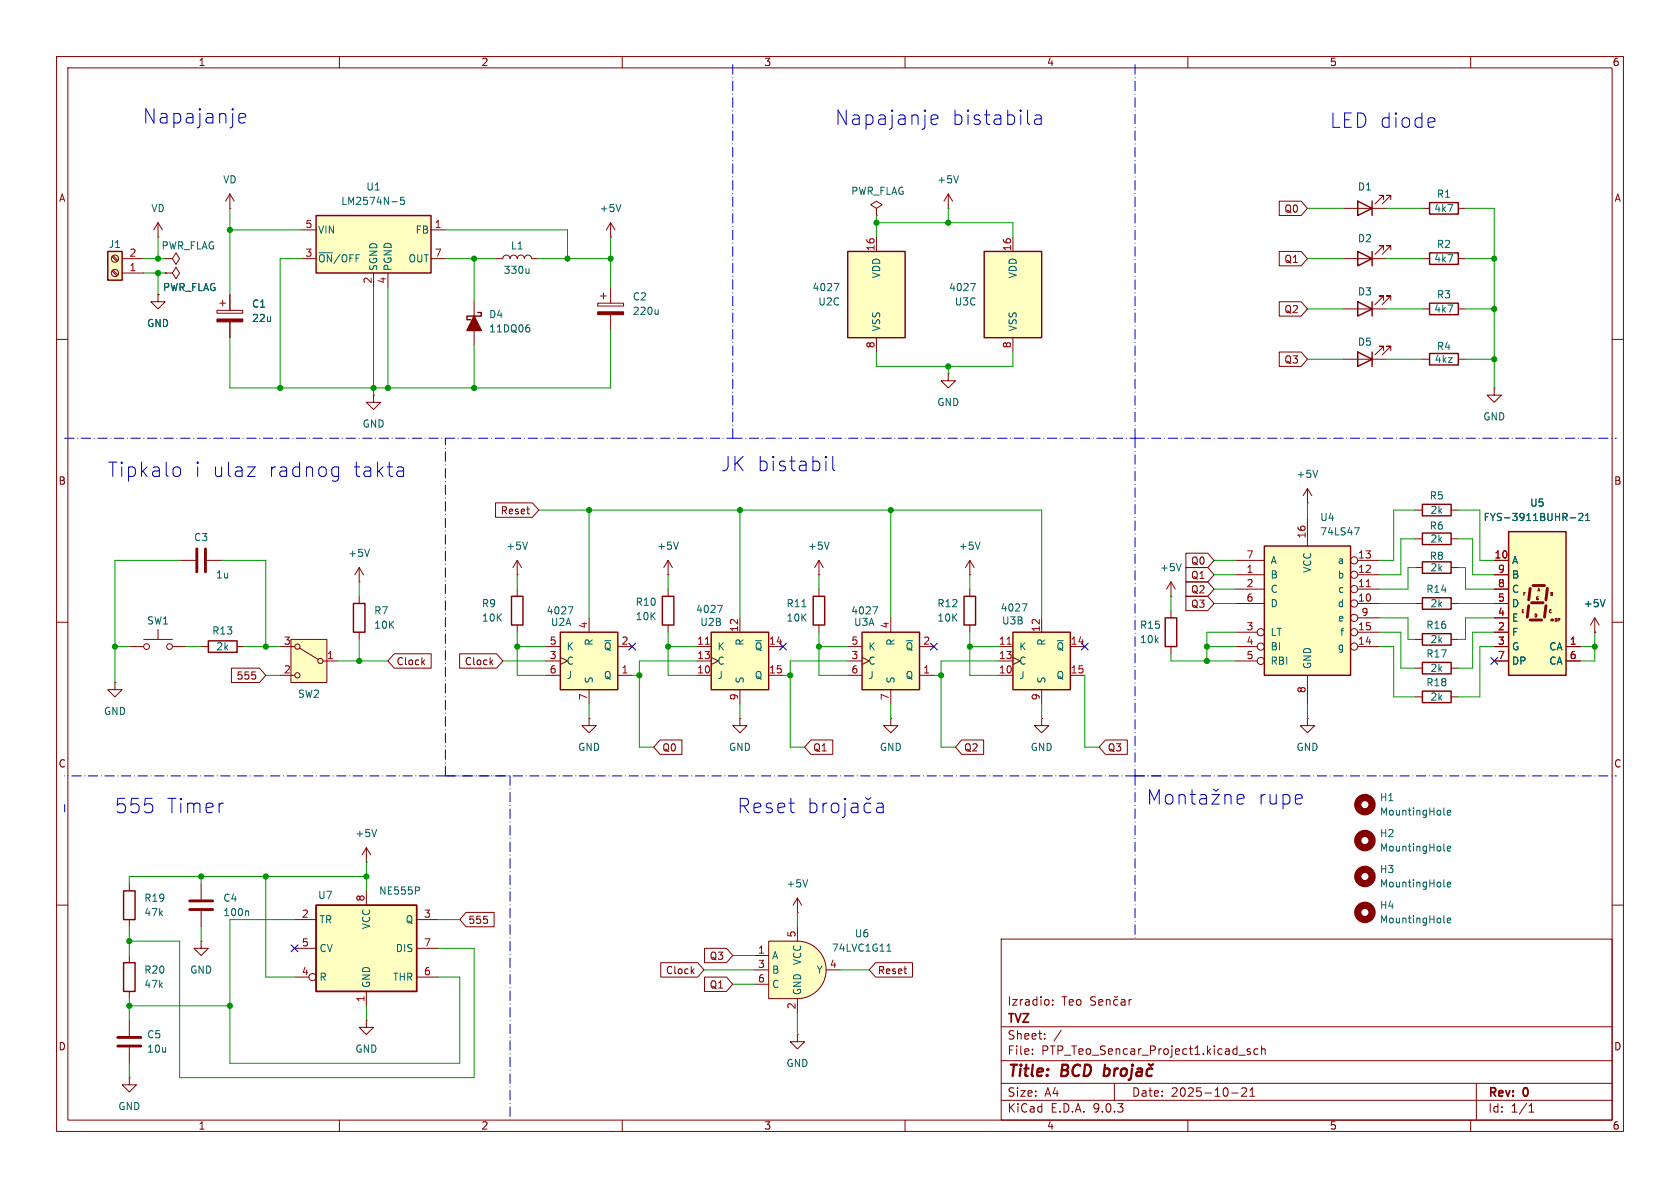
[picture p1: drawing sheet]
<svg xmlns="http://www.w3.org/2000/svg" width="297mm" height="210mm" viewBox="0 0 297 210" stroke-linecap="round" stroke-linejoin="round" font-family="sans-serif">
<g fill="none" stroke="#840000" stroke-width=".18">
<path d="M10 10h277v190h-277zM12 12h273v186h-273zM60 10v2M110 10v2M160 10v2M210 10v2M260 10v2M10 60h2M285 60h2M10 110h2M250.2 106.7h1.3M256.5 106.7h1.3"/>
<path d="M285 110h2M157.5 127v1.3h1.2l-1.2 1.2-1.3-1.2h1.3M157.5 127h.1M231.1 127v1.3h1.3l-1.3 1.2-1.2-1.2h1.2M231.1 127h.1M10 160h2M177 166h108v32h-108zM185.4 176.8v.8M186.1 177.6v.1M186.1 176.8v.1M193.7 176.3l-.6-.1-.2 .1v.5l.6 .3 .2 .3-.3 .3-.6-.1M194.2 177.2l.8-.1-.1-.3-.4-.1-.3 .2 .1 .7h.6"/>
<path d="M195.6 176.8l.2-.1 .4 .1v.9M195.6 176.7v1M197 176.1l.3 .2 .3-.2M197.6 176.8l-.4-.1-.3 .3v.4l.1 .2h.6M198.2 176.8h.6l.1 .9M198.9 177.1h-.5a.29 .29 0 0 0-.2 .3 .29 .29 0 0 0 .2 .3l.5-.1M199.6 176.7v1M200 176.7l-.3 .1-.1 .2M285 160h2M60 198v2M110 198v2M160 198v2"/>
<path d="M177 194.5h108M177 191.5h108M177 187.5h108M177 181.5h108M182.5 186.3v.1M182.5 185.5v.1M184.7 183.6v.1M184.7 182.8v.1M187.6 182.1l-1.3 2M197 191.5v3M210 198v2M217.7 193.2h1.2"/>
<path d="M219 186.5h1.2M219.5 192.4l.6-.1 .2 .1 .1 .3-.9 1.1h.9M221 193.8h.8M221 192.7l.4-.4v1.5M221 185.5l-.3-.1-.2 .2v.2l.5 .2v.3h-.5M222.4 185.5l-.4-.1-.3 .3v.4l.1 .2h.6M223 185.5l.2-.1 .4 .1 .1 .9M223 184.9v1.5M260 198v2M261 191.5v6.5M270.3 196.6h.9M270.3 195.5l.4-.4v1.5"/>
</g>
<g fill="none" stroke="#840000" stroke-width=".4">
<path d="M195.3 189l.2-.1 .5 .1 .2 .3-.1 .5a.66 .66 0 0 1-1 .3M195.4 188.2l-.3 2M197.1 188.9l-.2 1.3M197.7 188.9l-.4 .1-.3 .3M198.3 189.1a.52 .52 0 0 1 .5-.2 .52 .52 0 0 1 .4 .4v.5a.55 .55 0 0 1-.6 .4 .55 .55 0 0 1-.5-.4zM200.1 188.9l-.2 1.7-.1 .2-.3 .1M200.2 188.2v.2M200.2 188.2l-.1 .1 .1 .1M200.2 188.2l.1 .1-.1 .1M201.1 189l.2-.1 .5 .1v1.2M201.9 189.4h-.7a.4 .4 0 0 0-.3 .4 .4 .4 0 0 0 .2 .4l.7-.1M203.1 188.1l.3 .3 .4-.3"/>
<path d="M203.7 189a.66 .66 0 0 0-.9 .3l-.1 .5 .1 .3 .2 .1 .6-.1"/>
</g>
<path d="M251.5 105.7h5v2h-5z" fill="none" stroke="#840000" stroke-width=".25"/>
<path d="M223.5 96.5h15.3v22.9h-15.3z" fill="#ffffc2"/>
<path d="M240 35.6l2.6 1.2-2.6 1.3zM242.6 35.6v2.5M252.7 35.8h5.1v2h-5.1zM223.5 96.5h15.3v22.9h-15.3z" fill="none" stroke="#840000" stroke-width=".25"/>
<g fill="none" stroke="#840000" stroke-width=".18">
<path d="M107.9 39.4l-.7 1.2M107.9 39.4l.8 1.2M107.9 39.4v2.5M237.5 36.8h7.6M244.6 35.3v-.8h-.8h.8l-1.5 1.6M245.9 35.3v-.8h-.8h.8l-1.6 1.6M251.5 36.8h1.2M257.8 36.8h1.3M107.9 41.9h.1M218.4 99.1h5.1M231.1 91.4v5.1M240 99.1h3.8"/>
<path d="M218.4 101.6h5.1M218.4 104.1h5.1M218.4 106.7h5.1M218.4 111.8h3.8M218.4 114.3h3.8M218.4 116.8h3.8M231.1 119.4v5.1M240 101.6h3.8M240 104.1h3.8M240 106.7h3.8M240 111.8h3.8M240 114.3h3.8"/>
<path d="M240 109.2h3.8"/>
<circle cx="239.4" cy="99.1" r=".63"/>
<circle cx="222.9" cy="116.8" r=".63"/>
<circle cx="222.9" cy="111.8" r=".63"/>
<circle cx="222.9" cy="114.3" r=".63"/>
<circle cx="239.4" cy="106.7" r=".63"/>
<circle cx="239.4" cy="114.3" r=".63"/>
<circle cx="239.4" cy="101.6" r=".63"/>
<circle cx="239.4" cy="104.1" r=".63"/>
<circle cx="239.4" cy="111.8" r=".63"/>
<circle cx="239.4" cy="109.2" r=".63"/>
</g>
<path d="M241.5 103.7h.8" fill="none" stroke="#a90000" stroke-width=".18"/>
<path d="M109.8 36.1l-.5 1.3M239.4 93.3h.9l-.6 1.3" fill="none" stroke="#006464" stroke-width=".18"/>
<path d="M55.9 38.1h20.3v10.2h-20.3z" fill="#ffffc2"/>
<path d="M55.9 38.1h20.3v10.2h-20.3zM84.5 55.2h.6v.7h-2.6v.6h.7M252.7 53.6h5.1v2h-5.1zM252.7 44.7h5.1v2h-5.1zM252.7 62.5h5.1v2h-5.1zM251.5 89.2h5v2h-5zM90.4 105.4h2.1v5.1h-2.1zM251.5 117.1h5v2h-5zM251.5 112h5v2h-5zM251.5 122.2h5v2h-5z" fill="none" stroke="#840000" stroke-width=".25"/>
<g fill="none" stroke="#840000" stroke-width=".18">
<path d="M53.3 40.6h2.6M53.3 45.7h2.6M66 48.3v2.5M68.6 48.3v2.5M76.2 40.6h2.5M76.2 45.7h2.5M83.8 53.3v7.7M87.6 45.7h1.3a.64 .64 0 0 1 .6-.6 .64 .64 0 0 1 .7 .6 .64 .64 0 0 1 .6-.6 .64 .64 0 0 1 .6 .6 .64 .64 0 0 1 .7-.6 .64 .64 0 0 1 .6 .6 .64 .64 0 0 1 .6-.6 .64 .64 0 0 1 .7 .6h1.2M105.7 53.6h4.5v.5h-4.5zM106.2 52.3h1M106.7 51.8v1M107.9 50.8v2.8"/>
<path d="M107.9 55.6v2.8M251.5 45.7h1.2M251.5 54.6h1.2M257.8 45.7h1.3M257.8 54.6h1.3M66 69.9v1.2h1.3l-1.3 1.3-1.2-1.3h1.2M66 69.9h.1M251.5 63.5h1.2M257.8 63.5h1.3M264.2 68.6v1.3h1.2l-1.2 1.2-1.3-1.2h1.3M264.2 68.6h.1M91.4 99.1l-.7 1.2"/>
<path d="M91.4 99.1l.8 1.2M91.4 99.1v2.5M250.2 90.2h1.3M256.5 90.2h1.3M91.4 101.6h.1M91.4 104.1v1.3M91.4 110.5v1.3M250.2 118.1h1.3M250.2 113h1.3M256.5 118.1h1.3M256.5 113h1.3M184.1 127v1.3h1.3l-1.3 1.2-1.2-1.2h1.2"/>
<path d="M184.1 127h.1M250.2 123.2h1.3M256.5 123.2h1.3"/>
</g>
<path d="M69.3 35.7h.9M71.5 34.9h-.7v.6l.2-.1h.4l.1 .2v.4l-.2 .1-.5-.1M93.3 57.4h.2M93.4 57.9l.3 .2v.3l-.3 .3M93.5 47.5v.8M93.5 48.2l-.2 .1M116.3 54.7v.9M116.3 55.4l-.1 .2M93.3 95.8l-.5 1.3M255.3 156.6l.1 .2M255.9 156.4l.6-.2-.1-.2-.4-.1-.1 .2v.6h.5" fill="none" stroke="#006464" stroke-width=".18"/>
<path d="M105.7 55.1h4.5v.5h-4.5z" fill="#840000" stroke="#840000" stroke-width=".18"/>
<path d="M83.8 55.9l1.3 2.5h-2.6z" fill="#840000" stroke="#840000" stroke-width=".25"/>
<circle cx="241.3" cy="154.9" r="1.27" fill="none" stroke="#840000" stroke-width="1.3"/>
<path d="M99.1 111.8h10.1v10.1h-10.1z" fill="#ffffc2"/>
<path d="M240 53.3l2.6 1.3-2.6 1.3zM240 44.5l2.6 1.2-2.6 1.3zM242.6 44.5v2.5M242.6 53.3v2.6M240 62.2l2.6 1.3-2.6 1.3zM242.6 62.2v2.6M251.5 94.2h5v2.1h-5zM99.1 111.8h10.1v10.1h-10.1zM117.1 105.4h2v5.1h-2z" fill="none" stroke="#840000" stroke-width=".25"/>
<g fill="none" stroke="#840000" stroke-width=".18">
<path d="M237.5 54.6h7.6M237.5 45.7h7.6M244.6 53.1v-.8h-.8h.8l-1.5 1.5M244.6 44.2v-.8h-.8h.8l-1.5 1.6M245.9 53.1v-.8h-.8h.8l-1.6 1.5M245.9 44.2v-.8h-.8h.8l-1.6 1.6M237.5 63.5h7.6M244.6 62v-.8h-.8h.8l-1.5 1.5M245.9 62v-.8h-.8h.8l-1.6 1.5M118.1 99.1v2.5M118.1 99.1l-.8 1.2M118.1 99.1l.8 1.2"/>
<path d="M231.1 88.9h.1M231.1 86.4l-.7 1.2M231.1 86.4l.8 1.2M231.1 86.4v2.5M250.2 95.3h1.3M256.5 95.3h1.3M96.5 119.4h2.6M96.5 116.8h2.6M96.5 114.3h2.6M99.1 116.2l1.2 .6-1.2 .7M104.1 109.2v2.6M109.2 119.4h2.6"/>
<path d="M109.2 114.3h2.6M118.1 101.6h.1M118.1 104.1v1.3M118.1 110.5v1.3M207 105.4h.1M207 102.9l-.8 1.2M207 102.9l.8 1.2M207 102.9v2.5M104.1 121.9v2.6"/>
</g>
<path d="M119.9 95.8l-.4 1.3M208.8 99.6l-.4 1.3M233 83.1l-.5 1.3M100.4 107.3h.9l-.6 1.2M255.3 150.3l.1 .1M255.3 143.9l.1 .2M255.9 150l.6-.1-.1-.2-.4-.1-.1 .2v.6h.5M255.9 143.7l.6-.2-.1-.2-.4-.1-.1 .2v.6h.5M255.3 163l.1 .1M255.9 162.7l.6-.1-.1-.2-.4-.1-.1 .2v.6h.5" fill="none" stroke="#006464" stroke-width=".18"/>
<g fill="none" stroke="#840000" stroke-width="1.3">
<circle cx="241.3" cy="148.6" r="1.27"/>
<circle cx="241.3" cy="142.2" r="1.27"/>
<circle cx="241.3" cy="161.3" r="1.27"/>
</g>
<path d="M125.7 111.8h10.2v10.1h-10.2z" fill="#ffffc2"/>
<path d="M125.7 111.8h10.2v10.1h-10.2z" fill="none" stroke="#840000" stroke-width=".25"/>
<g fill="none" stroke="#840000" stroke-width=".18">
<path d="M171.4 99.1l-.7 1.2M171.4 99.1l.8 1.2M171.4 99.1v2.5M123.2 119.4h2.5M123.2 116.8h2.5M123.2 114.3h2.5M125.7 116.2l1.3 .6-1.3 .7M130.8 109.2v2.6M135.9 119.4h2.5M135.9 114.3h2.5M171.4 101.6h.1M130.8 121.9v2.6"/>
<path d="M35.6 156.2v2.8M35.6 161v2.8"/>
</g>
<path d="M124.7 113.9h.7" fill="none" stroke="#a90000" stroke-width=".18"/>
<path d="M173.3 95.8l-.5 1.3M126.9 107h.8l-.5 1.3M43.8 161l.2 .2v.7" fill="none" stroke="#006464" stroke-width=".18"/>
<path d="M33.5 159.3h4.1M33.5 160.8h4.1" fill="none" stroke="#840000" stroke-width=".51"/>
<path d="M152.4 111.8h10.2v10.1h-10.2z" fill="#ffffc2"/>
<path d="M152.4 111.8h10.2v10.1h-10.2zM170.4 105.4h2.1v5.1h-2.1z" fill="none" stroke="#840000" stroke-width=".25"/>
<g fill="none" stroke="#840000" stroke-width=".18">
<path d="M144.8 99.1l-.8 1.2M144.8 99.1l.7 1.2M144.8 99.1v2.5M144.8 101.6h.1M149.9 119.4h2.5M149.9 116.8h2.5M149.9 114.3h2.5M152.4 116.2l1.3 .6-1.3 .7M157.5 109.2v2.6M162.6 119.4h2.5M162.6 114.3h2.5M171.4 104.1v1.3"/>
<path d="M171.4 110.5v1.3M157.5 121.9v2.6M35.6 166.4v1.2h1.2l-1.2 1.3-1.3-1.3h1.3M35.6 166.4h.1"/>
</g>
<path d="M146.6 95.8l-.4 1.3M154.3 107.3h.8l-.5 1.2" fill="none" stroke="#006464" stroke-width=".18"/>
<path d="M179.1 111.8h10.1v10.1h-10.1z" fill="#ffffc2"/>
<path d="M143.8 105.4h2v5.1h-2zM179.1 111.8h10.1v10.1h-10.1zM206 109.2h2v5.1h-2z" fill="none" stroke="#840000" stroke-width=".25"/>
<g fill="none" stroke="#840000" stroke-width=".18">
<path d="M63.5 102.9h.1M63.5 100.3l-.8 1.3M63.5 100.3l.8 1.3M63.5 100.3v2.6M144.8 104.1v1.3M144.8 110.5v1.3M176.5 119.4h2.6M176.5 116.8h2.6M176.5 114.3h2.6M179.1 116.2l1.2 .6-1.2 .7M184.1 109.2v2.6M189.2 119.4h2.6"/>
<path d="M189.2 114.3h2.6M207 108v1.2M207 114.3v1.3M184.1 121.9v2.6M22.9 190.5v1.3h1.2l-1.2 1.2-1.3-1.2h1.3M22.9 190.5h.1"/>
</g>
<path d="M178 113.9h.8" fill="none" stroke="#a90000" stroke-width=".18"/>
<path d="M65.3 97.1l-.4 1.3M141.8 107.3h.7M180.7 106.8h.9l-.6 1.2" fill="none" stroke="#006464" stroke-width=".18"/>
<path d="M266.7 94h10.2v25.4h-10.2z" fill="#ffffc2"/>
<path d="M266.7 94h10.2v25.4h-10.2z" fill="none" stroke="#840000" stroke-width=".25"/>
<path d="M270.3 107.1l-.3 2M270.5 104l-.2 2M270.5 109.6h2M270.8 106.6h2M271 103.5h2M273.3 107.1l-.3 2M273.6 104l-.3 2" fill="none" stroke="#840000" stroke-width=".51"/>
<circle cx="274.3" cy="109.6" r=".25" fill="#840000"/>
<g fill="none" stroke="#840000" stroke-width=".18">
<path d="M264.2 99.1h2.5M264.2 101.6h2.5M264.2 104.1h2.5M264.2 106.7h2.5M264.2 109.2h2.5M264.2 111.8h2.5M264.2 114.3h2.5M264.2 116.8h2.5M269.4 107.8h-.3v.5M269.6 104.7h-.2v.6M271.6 108.6h-.2v.5M271.9 104.5l.1-.5 .2 .5"/>
<path d="M274.4 104.8l-.2-.1v.6M275.1 109.3h-.2v.5M275.7 109.3h-.2v.5M276.9 114.3h2.5M276.9 116.8h2.5M281.9 111.8h.1M281.9 109.2l-.7 1.3M281.9 109.2l.8 1.3M281.9 109.2v2.6M22.9 156.2v1.3M22.9 162.6v1.2M22.9 180.3v2.8"/>
<path d="M22.9 185.2v2.8M64.8 180.3v1.3h1.2l-1.2 1.3-1.3-1.3h1.3M64.8 180.3h.1"/>
</g>
<path d="M277.6 91.5h1M279.1 90.9l.5-.2 .2 .4-.8 .9h.8M280.3 92h.7M280.3 91.1l.4-.4v1.3M283.8 106l-.5 1.3" fill="none" stroke="#006464" stroke-width=".18"/>
<path d="M20.8 183.4h4.1M20.8 184.9h4.1" fill="none" stroke="#840000" stroke-width=".51"/>
<path d="M21.8 157.5h2.1v5.1h-2.1z" fill="none" stroke="#840000" stroke-width=".25"/>
<path d="M55.9 160h17.8v15.3h-17.8z" fill="#ffffc2"/>
<path d="M55.9 160h17.8v15.3h-17.8z" fill="none" stroke="#840000" stroke-width=".25"/>
<g fill="none" stroke="#840000" stroke-width=".18">
<path d="M64.8 157.5v2.5M52.1 162.6h3.8M52.1 167.6h3.8M52.1 172.7h2.5M64.8 175.3v2.5M73.7 162.6h3.8M73.7 167.6h3.8M73.7 172.7h3.8M141 182.9v1.3h1.2l-1.2 1.2-1.3-1.2h1.3M141 182.9h.1"/>
<circle cx="55.2" cy="172.7" r=".63"/>
</g>
<path d="M74 156.9l.2 .1-.2 .4" fill="none" stroke="#006464" stroke-width=".18"/>
<path d="M135.9 166.4h5.1v10.1h-5.1z" fill="#ffffc2"/>
<path d="M141 166.4a5.1 5.1 0 0 1 5 5.1 5.1 5.1 0 0 1-5 5z" fill="#ffffc2" stroke="#ffffc2" stroke-width=".18"/>
<g fill="none" stroke="#840000" stroke-width=".18">
<path d="M154.9 36.8l1.1-.6-1.1-.6-1 .6 1 .6v1.3M154.9 38.1h.1M167.6 66v1.3h1.3l-1.3 1.3-1.2-1.3h1.2M167.6 66h.1M104.1 127v1.3h1.3l-1.3 1.2-1.2-1.2h1.2M104.1 127h.1M141 158.8v2.5M141 158.8l-.8 1.2M141 158.8l.7 1.2M22.9 168.9v1.3M22.9 175.3v1.2M133.3 168.9h2.6"/>
<path d="M133.3 171.5h2.6M133.3 174h2.6M141 166.4h-5.1v10.1h5.1M141 166.4a5.1 5.1 0 0 1 5 5.1 5.1 5.1 0 0 1-5 5M141 161.3h.1M141 163.8v2.6M141 176.5v2.6M146 171.5h2.6"/>
</g>
<path d="M142.8 155.5l-.4 1.3M156.8 168.1h.7M156.9 167.2l.2-.3v1.2" fill="none" stroke="#006464" stroke-width=".18"/>
<path d="M21.8 170.2h2.1v5.1h-2.1z" fill="none" stroke="#840000" stroke-width=".25"/>
<path d="M149.9 44.5h10.1v15.2h-10.1z" fill="#ffffc2"/>
<path d="M149.9 44.5h10.1v15.2h-10.1z" fill="none" stroke="#840000" stroke-width=".25"/>
<path d="M154.9 41.9v2.6M154.9 59.7v2.5" fill="none" stroke="#840000" stroke-width=".18"/>
<path d="M147.5 50.1h.8l-.5 1.3" fill="none" stroke="#006464" stroke-width=".18"/>
<path d="M174 44.5h10.1v15.2h-10.1z" fill="#ffffc2"/>
<path d="M174 44.5h10.1v15.2h-10.1zM251.5 99.3h5v2h-5zM36.8 113.3h5.1v2h-5.1zM62.5 106.7h2v5.1h-2z" fill="none" stroke="#840000" stroke-width=".25"/>
<g fill="none" stroke="#840000" stroke-width=".18">
<path d="M167.6 36.8h.1M167.6 34.3l-.7 1.3M167.6 34.3l.8 1.3M167.6 34.3v2.5M179.1 41.9v2.6M179.1 59.7v2.5M31.7 99.1h2.8M36.6 99.1h2.8M22.9 114.3h2.5M25.4 113h5.1M27.9 111.3v1.7M30.5 114.3h2.5"/>
<path d="M35.6 114.3h1.2M41.9 114.3h1.3M63.5 105.4v1.3M63.5 111.8v1.2M250.2 100.3h1.3M256.5 100.3h1.3M20.3 120.7v1.2h1.3l-1.3 1.3-1.3-1.3h1.3M20.3 120.7h.1M64.8 152.4h.1M64.8 149.9l-.8 1.2M64.8 149.9l.7 1.2M64.8 149.9v2.5"/>
<circle cx="25.9" cy="114.3" r=".51"/>
<circle cx="30" cy="114.3" r=".51"/>
</g>
<path d="M169.5 31.1l-.5 1.2M171.6 50.1h.8l-.5 1.3M66.6 146.6l-.4 1.3" fill="none" stroke="#006464" stroke-width=".18"/>
<path d="M34.8 97v4.1M36.3 97v4.1" fill="none" stroke="#840000" stroke-width=".51"/>
<path d="M51.4 113h6.4v7.7h-6.4z" fill="#ffffc2"/>
<g fill="none" stroke="#840000" stroke-width=".18">
<path d="M27.9 39.4l-.7 1.2M27.9 39.4l.8 1.2M27.9 39.4v2.5M40.6 36.8h.1M40.6 34.3l-.7 1.3M40.6 34.3l.8 1.3M40.6 34.3v2.5M27.9 41.9h.1M27.9 52.1v1.2h1.3l-1.3 1.3-1.2-1.3h1.2M27.9 52.1h.1M49.5 114.3h2.6M49.5 119.4h2.6"/>
<path d="M51.4 113h6.4v7.7h-6.4zM53 114.6l3.3 2M57.1 116.8h2.6"/>
<circle cx="52.6" cy="119.4" r=".46"/>
<circle cx="52.6" cy="114.3" r=".46"/>
<circle cx="56.6" cy="116.8" r=".46"/>
</g>
<path d="M19 44.5h2.6v5h-2.6z" fill="#ffffc2"/>
<path d="M19 44.5h2.6v5h-2.6z" fill="none" stroke="#840000" stroke-width=".25"/>
<g fill="none" stroke="#840000" stroke-width=".18">
<path d="M226.2 35.6h3.8l1.1 1.2-1.1 1.3h-3.8zM19.8 47.9l.9 .9M19.8 45.4l.9 .8M20 47.8l.9 .8M20 45.2l.9 .9M21.6 48.3h3.8M21.6 45.7h3.8M27.9 52.1h.1M29.2 45.7h1.3l.6-1 .6 1-.6 1-.6-1M29.2 45.7h.1M29.2 48.3h1.3l.6-1.1 .6 1.1-.6 1-.6-1M29.2 48.3h.1"/>
<path d="M38.4 54.9h4.5v.5h-4.5zM38.9 53.6h1M39.4 53.1v1M40.6 52.1v2.8M40.6 56.9v2.8M226.2 53.3h3.8l1.1 1.3-1.1 1.3h-3.8zM226.2 44.4h3.8l1.1 1.3-1.1 1.3h-3.8zM226.2 62.2h3.8l1.1 1.3-1.1 1.3h-3.8zM87.6 88.9h6.5l1.1 1.3-1.1 1.2h-6.5zM209.6 97.8h3.9l1.1 1.3-1.1 1.2h-3.9zM264.2 99.1h2.5M40.9 118.1h5l1.1 1.3-1.1 1.3h-5z"/>
<path d="M69.7 115.6h6.5v2.5h-6.5l-1.1-1.3zM74.7 117l.4 .5M75.1 116.7l-.5 .4M81.3 115.6h6.5l1.1 1.2-1.1 1.3h-6.5zM86.8 117l.3 .5M87.1 116.7l-.5 .4M209.6 102.9h3.9l1.1 1.2-1.1 1.3h-3.9zM209.6 100.3h3.9l1.1 1.3-1.1 1.3h-3.9zM209.6 105.4h3.9l1.1 1.3-1.1 1.3h-3.9zM264.2 101.6h2.5M264.2 104.1h2.5M264.2 106.7h2.5"/>
<path d="M264.2 109.2h2.5M264.2 111.8h2.5M264.2 114.3h2.5M264.2 116.8h2.5M276.9 114.3h2.5M276.9 116.8h2.5M281.9 111.8h.1M116.7 130.8h3.9v2.6h-3.9l-1.1-1.3zM130.8 127v1.3h1.3l-1.3 1.2-1.3-1.2h1.3M130.8 127h.1M143.4 130.8h3.8v2.6h-3.8l-1.2-1.3zM170 130.8h3.9v2.6h-3.9l-1.1-1.3z"/>
<path d="M195.4 130.8h3.9v2.6h-3.9l-1.1-1.3zM82.4 161.3h5v2.5h-5l-1.1-1.2zM116.8 170.2h6.5l1.2 1.3-1.2 1.2h-6.5zM122.3 171.6l.4 .5M122.7 171.3l-.5 .5M124.6 172.7h3.8l1.1 1.3-1.1 1.3h-3.8zM124.6 167.6h3.8l1.1 1.3-1.1 1.3h-3.8zM154.8 170.2h6.5v2.5h-6.5l-1.1-1.2z"/>
<circle cx="20.3" cy="45.7" r=".63"/>
<circle cx="20.3" cy="48.3" r=".63"/>
</g>
<path d="M38.4 56.4h4.5v.5h-4.5z" fill="#840000" stroke="#840000" stroke-width=".18"/>
<g fill="none" stroke="#0000c2" stroke-width=".18" stroke-dasharray="1.7 .6 0 .6">
<path d="M129.5 11.4v66.1M200.7 11.4v66.1M11.4 77.5h118.1M129.5 77.5h71.2M200.7 77.5h85M200.7 77.5v59.7M78.7 137.2v-59.7M78.7 137.2h11.5M78.7 137.2h-67.3M90.2 137.2v60.9M200.7 137.2h-122M200.7 137.2h5"/>
<path d="M200.7 137.2v29.2M200.7 137.2h85M11.4 142.2v1.3"/>
</g>
<g fill="none" stroke="#009600" stroke-width=".18">
<path d="M40.6 36.8v15.3M154.9 38.1v3.8M154.9 39.4h24.2v2.5M167.6 36.8v2.6M231.1 36.8h6.4M245.1 36.8h6.4M259.1 36.8h5.1v31.8M25.4 45.7h3.8M25.4 48.3h3.8M27.9 41.9v3.8M27.9 48.3v3.8M40.6 40.6h12.7"/>
<path d="M53.3 45.7h-3.8v22.9M66 50.8v19.1M68.6 50.8v17.8M78.7 45.7h8.9M78.7 40.6h21.6v5.1M83.8 45.7v7.6M95.2 45.7h12.7M107.9 58.4v10.2h-67.3v-8.9M107.9 41.9v8.9M231.1 54.6h6.4M231.1 45.7h6.4M245.1 54.6h6.4"/>
<path d="M245.1 45.7h6.4M259.1 54.6h5.1M259.1 45.7h5.1M83.8 61v7.6M154.9 62.2v2.6h24.2v-2.6M167.6 64.8v1.2M231.1 63.5h6.4M245.1 63.5h6.4M259.1 63.5h5.1M31.7 99.1h-11.4v21.6M39.4 99.1h7.6v15.2M95.2 90.2h88.9v19"/>
<path d="M104.1 90.2v19M130.8 90.2v19M157.5 90.2v19M214.6 99.1h3.8M231.1 88.9v2.5M250.2 90.2h-3.8v8.9h-2.6M250.2 95.3h-2.6v6.3h-3.8M257.8 90.2h3.8v8.9h2.6M257.8 95.3h2.5v6.3h3.9M20.3 114.3h2.6M33 114.3h2.6M43.2 114.3h6.3"/>
<path d="M47 119.4h2.5M59.7 116.8h8.9M63.5 102.9v2.5M63.5 113v3.8M88.9 116.8h7.6M91.4 114.3h5.1M91.4 111.8v7.6h5.1M91.4 101.6v2.5M111.8 119.4h1.2M118.1 101.6v2.5M118.1 111.8v7.6h5.1M118.1 114.3h5.1"/>
<path d="M123.2 116.8h-10.2v15.3h2.6M138.4 119.4h1.3M144.8 114.3h5.1M144.8 101.6v2.5M144.8 111.8v7.6h5.1M149.9 116.8h-10.2v15.3h2.5M165.1 119.4h1.3M171.4 114.3h5.1M171.4 111.8v7.6h5.1M171.4 101.6v2.5M176.5 116.8h-10.1v15.3h2.5M191.8 119.4v12.7h2.5"/>
<path d="M207 115.6v1.2h11.4M207 105.4v2.6M213.4 114.3h5M214.6 106.7h3.8M214.6 101.6h3.8M214.6 104.1h3.8M218.4 111.8h-5v5M243.8 114.3h2.6v8.9h3.8M243.8 109.2h5.1v3.8h1.3M243.8 111.8h3.8v6.3h2.6M243.8 106.7h6.4M250.2 100.3h-1.3v3.8h-5.1"/>
<path d="M257.8 100.3h1.3v3.8h5.1M257.8 106.7h6.4M264.2 114.3h-2.6v8.9h-3.8M264.2 109.2h-5.1v3.8h-1.3M264.2 111.8h-3.9v6.3h-2.5M279.4 114.3h2.5M281.9 111.8v5h-2.5M104.1 124.5v2.5M130.8 124.5v2.5M157.5 124.5v2.5M184.1 124.5v2.5M231.1 124.5v2.5"/>
<path d="M35.6 154.9v1.3M47 154.9v17.8h5.1M64.8 152.4v5.1M64.8 154.9h-41.9v1.3M22.9 166.4h8.8v24.1h52.1v-22.9h-6.3M22.9 163.8v5.1M22.9 176.5v3.8M22.9 177.8h17.7M35.6 163.8v2.6M52.1 162.6h-11.5v25.4h40.7v-15.3h-3.8M64.8 177.8v2.5M77.5 162.6h3.8"/>
<path d="M124.5 171.5h8.8M129.5 174h3.8M129.5 168.9h3.8M141 161.3v2.5M141 179.1v3.8M148.6 171.5h5.1M22.9 188v2.5"/>
</g>
<path d="M111.2 113.7l1.2 1.2M112.4 113.7l-1.2 1.2M137.8 113.7l1.2 1.2M139 113.7l-1.2 1.2M164.5 113.7l1.2 1.2M165.7 113.7l-1.2 1.2M191.2 113.7l1.2 1.2M192.4 113.7l-1.2 1.2M263.6 116.2l1.2 1.2M264.8 116.2l-1.2 1.2M51.5 167l1.2 1.2M52.7 167l-1.2 1.2" fill="none" stroke="#000084" stroke-width=".18"/>
<g fill="none" stroke="#0000c2" stroke-width=".18">
<path d="M42.2 20.9l1.2-.2-.1-.5-.7-.1-.4 .3v1l.1 .2 .3 .1 .7-.1M164.6 21.2l1.2-.3-.1-.5-.7-.1-.4 .4v.9l.1 .3 .3 .1 .7-.1M183 20.4l.2-.1 .8 .1 .1 .3v1.3M184.1 20.9l-.9 .1a.5 .5 0 0 0-.3 .5 .5 .5 0 0 0 .3 .5l.9-.1M253.6 20.9l.1 .5-1.2 .3M31.4 82.5l.5 .5v.7l-.5 .5M43.8 82.5h1.3l-1.3 1.7h1.3M59.1 82.5l.8 .2M59.9 84.1l-.8 .1M59.9 82.5v2.1a.69 .69 0 0 1-.9 .5M71 82.5l.3 .4v1.3M71.3 84.1l-.8 .1"/>
<path d="M71.3 83.1l-.8 .2M146 80.7v.2M146 81.5v1.7M146 80.7l-.1 .1 .1 .1M146 80.7l.1 .1-.1 .1M147.2 80.7v2.2l.4 .3M210.7 139.6v2.2l.2 .2 .4 .1M214.5 139.5l.5 .3 .5-.3M143.2 141.1v2.6M143.2 142.1l.7-.1 .5 .5v.7l-.2 .3-.3 .2-.7-.2M145.5 142v1.7M146.2 142a.65 .65 0 0 0-.7 .5"/>
<path d="M147.1 142.2a.69 .69 0 0 1 .7-.2 .69 .69 0 0 1 .5 .5v.7a.69 .69 0 0 1-.7 .5 .69 .69 0 0 1-.6-.5v-.7zM149.4 141.1v.3M149.4 142v2.1l-.1 .3-.4 .1M149.4 141.1l-.1 .1 .1 .2M149.4 141.1l.1 .1-.1 .2M150.6 142.1l.2-.1 .8 .1 .1 .2v1.4M151.7 142.6l-.9 .1a.5 .5 0 0 0-.4 .5 .5 .5 0 0 0 .4 .5l.9-.2M153 141l.5 .4 .5-.4M154 142.1l-.8-.1-.4 .5v.7l.2 .3 .2 .2 .8-.2M155.1 142.1l.2-.1 .7 .1 .1 .2v1.4M156.1 142.6l-.8 .1a.5 .5 0 0 0-.4 .5 .5 .5 0 0 0 .4 .5l.8-.2M203.2 142.1v-2.5l.9 1.8 .8-1.8v2.5"/>
<path d="M206.1 140.7a.69 .69 0 0 1 .7-.3 .69 .69 0 0 1 .5 .5v.8a.69 .69 0 0 1-.6 .5 .69 .69 0 0 1-.7-.5v-.8zM208.4 140.7a.63 .63 0 0 1 1.1 .1v1.3M208.4 140.4v1.7M210.4 140.4h.9M212.2 140.6l.2-.2 .8 .2 .1 .2v1.3M213.3 141.1l-.9 .1a.5 .5 0 0 0-.3 .5 .5 .5 0 0 0 .3 .4l.9-.1M214.2 140.4h1.4l-1.4 1.7h1.4M216.5 140.7a.63 .63 0 0 1 1.1 .1v1.3M216.5 140.4v1.7M218.7 141.3l1.2-.2-.1-.5-.7-.2-.4 .4v1l.1 .2 .3 .1 .7-.1"/>
</g>
<path d="M277.6 91.5h1M279.1 90.9l.5-.2 .2 .4-.8 .9h.8M280.3 92h.7M280.3 91.1l.4-.4v1.3M283.8 106l-.5 1.3" fill="none" stroke="#006464" stroke-width=".18"/>
<g fill="#009600" stroke="#009600" stroke-width=".18">
<circle cx="264.2" cy="54.6" r=".46"/>
<circle cx="264.2" cy="45.7" r=".46"/>
<circle cx="264.2" cy="63.5" r=".46"/>
<circle cx="167.6" cy="39.4" r=".46"/>
<circle cx="154.9" cy="39.4" r=".46"/>
<circle cx="144.8" cy="114.3" r=".46"/>
<circle cx="167.6" cy="64.8" r=".46"/>
<circle cx="157.5" cy="90.2" r=".46"/>
<circle cx="118.1" cy="114.3" r=".46"/>
<circle cx="91.4" cy="114.3" r=".46"/>
<circle cx="113" cy="119.4" r=".46"/>
<circle cx="281.9" cy="114.3" r=".46"/>
<circle cx="139.7" cy="119.4" r=".46"/>
<circle cx="213.4" cy="116.8" r=".46"/>
<circle cx="171.4" cy="114.3" r=".46"/>
<circle cx="166.4" cy="119.4" r=".46"/>
<circle cx="213.4" cy="114.3" r=".46"/>
<circle cx="35.6" cy="154.9" r=".46"/>
<circle cx="64.8" cy="154.9" r=".46"/>
<circle cx="47" cy="154.9" r=".46"/>
<circle cx="20.3" cy="114.3" r=".46"/>
<circle cx="47" cy="114.3" r=".46"/>
<circle cx="40.6" cy="40.6" r=".46"/>
<circle cx="66" cy="68.6" r=".46"/>
<circle cx="83.8" cy="68.6" r=".46"/>
<circle cx="68.6" cy="68.6" r=".46"/>
<circle cx="49.5" cy="68.6" r=".46"/>
<circle cx="27.9" cy="48.3" r=".46"/>
<circle cx="27.9" cy="45.7" r=".46"/>
<circle cx="130.8" cy="90.2" r=".46"/>
<circle cx="104.1" cy="90.2" r=".46"/>
<circle cx="63.5" cy="116.8" r=".46"/>
<circle cx="107.9" cy="45.7" r=".46"/>
<circle cx="100.3" cy="45.7" r=".46"/>
<circle cx="83.8" cy="45.7" r=".46"/>
<circle cx="40.6" cy="177.8" r=".46"/>
<circle cx="22.9" cy="177.8" r=".46"/>
<circle cx="22.9" cy="166.4" r=".46"/>
</g>
<g font-size="3.5" fill="#0000c2">
<text x="25.2" y="22.1">Napajanje</text>
<text x="147.6" y="22.3">Napajanje</text>
<text x="168.2" y="22.3">bistabila</text>
<text x="235.1" y="22.8">LED diode</text>
<text x="127.4" y="83.5">JK bistabil</text>
<text x="19" y="84.6">Tipkalo</text>
<text x="34.3" y="84.6">i ulaz</text>
<text x="47.3" y="84.6">radnog</text>
<text x="62.2" y="84.6">takta</text>
<text x="20.3" y="144">555</text>
<text x="29.4" y="144">Timer</text>
<text x="130.3" y="144">Reset</text>
<text x="222.3" y="142.5">rupe</text>
</g>
<g font-size="2.8" fill="#840000">
<text x="178" y="190.9">Title:</text>
<text x="187.7" y="190.9">BCD</text>
</g>
<g font-size="2.1" fill="#840000">
<text x="178" y="178">Izradio:</text>
<text x="187.7" y="178">Teo</text>
<text x="178" y="184">Sheet:</text>
<text x="178" y="181.2">TVZ</text>
<text x="178" y="186.7">File:</text>
<text x="184.1" y="186.7">PTP_Teo_Sencar_Project1.kicad_sch</text>
<text x="178" y="196.9">KiCad</text>
<text x="178" y="194.1">Size:</text>
<text x="184.7" y="194.1">A4</text>
<text x="185.7" y="196.9">E.D.A.</text>
<text x="193.3" y="196.9">9.0.3</text>
<text x="200" y="194.1">Date:</text>
<text x="207" y="194.1">2025-10-21</text>
<text x="263" y="194.3">Rev:</text>
<text x="263" y="196.9">Id:</text>
<text x="267.1" y="196.9">1/1</text>
<text x="269.4" y="194.3">0</text>
</g>
<g font-size="1.8" fill="#840000">
<text x="35" y="11.9">1</text>
<text x="85" y="11.9">2</text>
<text x="135" y="11.9">3</text>
<text x="185" y="11.9">4</text>
<text x="235" y="11.9">5</text>
<text x="285" y="11.9">6</text>
<text x="10.3" y="35.9">A</text>
<text x="285.3" y="35.9">A</text>
<text x="227" y="37.8">Q0</text>
<text x="227" y="46.7">Q1</text>
<text x="227" y="55.6">Q2</text>
<text x="227" y="64.5">Q3</text>
<text x="10.3" y="85.9">B</text>
<text x="285.3" y="85.9">B</text>
<text x="88.4" y="91.1">Reset</text>
<text x="210.5" y="100">Q0</text>
<text x="210.5" y="105.1">Q2</text>
<text x="210.5" y="102.6">Q1</text>
<text x="210.5" y="107.6">Q3</text>
<text x="70" y="117.8">Clock</text>
<text x="82.1" y="117.8">Clock</text>
<text x="41.7" y="120.3">555</text>
<text x="10.3" y="135.9">C</text>
<text x="117" y="133">Q0</text>
<text x="143.7" y="133">Q1</text>
<text x="170.3" y="133">Q2</text>
<text x="195.7" y="133">Q3</text>
<text x="285.3" y="135.9">C</text>
<text x="82.7" y="163.5">555</text>
<text x="117.6" y="172.4">Clock</text>
<text x="125.4" y="169.9">Q3</text>
<text x="155.1" y="172.4">Reset</text>
<text x="125.4" y="174.9">Q1</text>
<text x="10.3" y="185.9">D</text>
<text x="285.3" y="185.9">D</text>
<text x="35" y="199.9">1</text>
<text x="85" y="199.9">2</text>
<text x="135" y="199.9">3</text>
<text x="185" y="199.9">4</text>
<text x="235" y="199.9">5</text>
<text x="285" y="199.9">6</text>
</g>
<g font-size="1.8" fill="#006464">
<text x="39.4" y="32.6">VD</text>
<text x="64.7" y="33.9">U1</text>
<text x="150.4" y="34.6">PWR_FLAG</text>
<text x="165.6" y="32.6">+5V</text>
<text x="240" y="33.9">D1</text>
<text x="253.9" y="35.2">R1</text>
<text x="26.7" y="37.7">VD</text>
<text x="56.1" y="41.5">VIN</text>
<text x="60.2" y="36.4">LM2574N-5</text>
<text x="73.4" y="41.5">FB</text>
<text x="105.9" y="37.7">+5V</text>
<text x="253.4" y="37.7">4k7</text>
<text x="19.1" y="44">J1</text>
<text x="28.5" y="44.3">PWR_FLAG</text>
<text x="56.1" y="46.6">~{ON}/OFF</text>
<text x="72.1" y="46.6">OUT</text>
<text x="90.2" y="44.3">L1</text>
<text x="240" y="43">D2</text>
<text x="253.4" y="46.6">4k7</text>
<text x="253.9" y="44">R2</text>
<text x="28.7" y="51.7">PWR_FLAG</text>
<text x="66.9" y="48" transform="rotate(-90 66.9 48)">SGND</text>
<text x="69.4" y="48" transform="rotate(-90 69.4 48)">PGND</text>
<text x="88.9" y="48.6">330u</text>
<text x="111.8" y="53.3">C2</text>
<text x="143.5" y="51.7">4027</text>
<text x="155.8" y="49.3" transform="rotate(-90 155.8 49.3)">VDD</text>
<text x="167.7" y="51.7">4027</text>
<text x="179.9" y="49.3" transform="rotate(-90 179.9 49.3)">VDD</text>
<text x="240" y="52.4">D3</text>
<text x="253.9" y="52.9">R3</text>
<text x="25.9" y="58">GND</text>
<text x="44.5" y="54.6">C1</text>
<text x="44.5" y="57.1">22u</text>
<text x="86.4" y="56.4">D4</text>
<text x="86.4" y="59">11DQ06</text>
<text x="111.8" y="55.9">220u</text>
<text x="144.6" y="54.2">U2C</text>
<text x="155.8" y="58.7" transform="rotate(-90 155.8 58.7)">VSS</text>
<text x="168.7" y="54.2">U3C</text>
<text x="179.9" y="58.7" transform="rotate(-90 179.9 58.7)">VSS</text>
<text x="253.4" y="55.5">4k7</text>
<text x="240" y="61.3">D5</text>
<text x="253.5" y="64.4">4kz</text>
<text x="253.9" y="62.1">R4</text>
<text x="165.6" y="72">GND</text>
<text x="64" y="75.8">GND</text>
<text x="262.1" y="74.5">GND</text>
<text x="229.1" y="84.7">+5V</text>
<text x="252.7" y="88.5">R5</text>
<text x="270.4" y="89.8">U5</text>
<text x="34.2" y="95.9">C3</text>
<text x="233.3" y="92.3">U4</text>
<text x="233.3" y="94.8">74LS47</text>
<text x="252.7" y="93.8">R6</text>
<text x="252.8" y="91">2k</text>
<text x="262.2" y="92.3">FYS-3911BUHR-21</text>
<text x="61.5" y="98.7">+5V</text>
<text x="89.4" y="97.4">+5V</text>
<text x="116.1" y="97.4">+5V</text>
<text x="142.7" y="97.4">+5V</text>
<text x="169.4" y="97.4">+5V</text>
<text x="205" y="101.2">+5V</text>
<text x="224.5" y="99.9">A</text>
<text x="232" y="101.4" transform="rotate(-90 232 101.4)">VCC</text>
<text x="236.4" y="99.9">a</text>
<text x="252.7" y="99.2">R8</text>
<text x="252.8" y="96.1">2k</text>
<text x="252.8" y="101.2">2k</text>
<text x="267.2" y="99.9">A</text>
<text x="38.1" y="102.5">1u</text>
<text x="85.1" y="107.5">R9</text>
<text x="112.3" y="107.3">R10</text>
<text x="138.9" y="107.5">R11</text>
<text x="165.6" y="107.5">R12</text>
<text x="224.5" y="102.5">B</text>
<text x="224.5" y="105">C</text>
<text x="224.5" y="107.5">D</text>
<text x="236.4" y="102.5">b</text>
<text x="236.4" y="107.5">d</text>
<text x="236.5" y="105">c</text>
<text x="252.1" y="105">R14</text>
<text x="252.8" y="107.5">2k</text>
<text x="267.2" y="102.5">B</text>
<text x="267.2" y="105">C</text>
<text x="267.2" y="107.5">D</text>
<text x="279.9" y="107.5">+5V</text>
<text x="25.9" y="110.6">SW1</text>
<text x="37.4" y="112.4">R13</text>
<text x="66" y="108.8">R7</text>
<text x="66" y="111.4">10K</text>
<text x="85.1" y="110.1">10K</text>
<text x="96.5" y="108.8">4027</text>
<text x="97.3" y="110.8">U2A</text>
<text x="112.3" y="109.8">10K</text>
<text x="122.9" y="108.6">4027</text>
<text x="123.7" y="110.8">U2B</text>
<text x="138.9" y="110.1">10K</text>
<text x="150.4" y="108.8">4027</text>
<text x="150.9" y="110.8">U3A</text>
<text x="165.6" y="110.1">10K</text>
<text x="176.8" y="108.3">4027</text>
<text x="177" y="110.6">U3B</text>
<text x="201.4" y="113.9">10k</text>
<text x="201.4" y="111.4">R15</text>
<text x="224.5" y="112.6">LT</text>
<text x="236.5" y="110.1">e</text>
<text x="236.8" y="112.6">f</text>
<text x="252.1" y="111.4">R16</text>
<text x="252.8" y="113.9">2k</text>
<text x="267.2" y="110.1">E</text>
<text x="267.2" y="112.6">F</text>
<text x="38.1" y="115.2">2k</text>
<text x="100.1" y="117.7">C</text>
<text x="100.1" y="115.2">K</text>
<text x="105" y="114.2" transform="rotate(-90 105 114.2)">R</text>
<text x="106.7" y="115.2">~{Q}</text>
<text x="126.7" y="117.7">C</text>
<text x="126.7" y="115.2">K</text>
<text x="131.7" y="114.2" transform="rotate(-90 131.7 114.2)">R</text>
<text x="133.3" y="115.2">~{Q}</text>
<text x="153.4" y="117.7">C</text>
<text x="153.4" y="115.2">K</text>
<text x="158.3" y="114.2" transform="rotate(-90 158.3 114.2)">R</text>
<text x="160" y="115.2">~{Q}</text>
<text x="180.1" y="117.7">C</text>
<text x="180.1" y="115.2">K</text>
<text x="185" y="114.2" transform="rotate(-90 185 114.2)">R</text>
<text x="186.7" y="115.2">~{Q}</text>
<text x="224.5" y="115.2">BI</text>
<text x="224.5" y="117.7">RBI</text>
<text x="232" y="118.4" transform="rotate(-90 232 118.4)">GND</text>
<text x="236.4" y="115.2">g</text>
<text x="252.1" y="116.4">R17</text>
<text x="252.8" y="119">2k</text>
<text x="267.2" y="115.2">G</text>
<text x="267.2" y="117.7">DP</text>
<text x="273.8" y="115.2">CA</text>
<text x="273.8" y="117.7">CA</text>
<text x="52.6" y="123.5">SW2</text>
<text x="100.1" y="120.2">J</text>
<text x="105" y="120.9" transform="rotate(-90 105 120.9)">S</text>
<text x="106.7" y="120.2">Q</text>
<text x="126.7" y="120.2">J</text>
<text x="131.7" y="120.9" transform="rotate(-90 131.7 120.9)">S</text>
<text x="133.3" y="120.2">Q</text>
<text x="153.4" y="120.2">J</text>
<text x="158.3" y="120.9" transform="rotate(-90 158.3 120.9)">S</text>
<text x="160" y="120.2">Q</text>
<text x="180.1" y="120.2">J</text>
<text x="185" y="120.9" transform="rotate(-90 185 120.9)">S</text>
<text x="186.7" y="120.2">Q</text>
<text x="252.1" y="121.5">R18</text>
<text x="252.8" y="124.1">2k</text>
<text x="18.3" y="126.6">GND</text>
<text x="102.1" y="132.9">GND</text>
<text x="128.8" y="132.9">GND</text>
<text x="155.4" y="132.9">GND</text>
<text x="182.1" y="132.9">GND</text>
<text x="229.1" y="132.9">GND</text>
<text x="243.8" y="141.8">H1</text>
<text x="62.7" y="148.2">+5V</text>
<text x="243.8" y="148.2">H2</text>
<text x="243.8" y="144.4">MountingHole</text>
<text x="243.8" y="154.5">H3</text>
<text x="243.8" y="150.7">MountingHole</text>
<text x="25.4" y="159.6">R19</text>
<text x="39.4" y="159.6">C4</text>
<text x="56.1" y="159.1">U7</text>
<text x="66.9" y="158.3">NE555P</text>
<text x="138.9" y="157.1">+5V</text>
<text x="243.8" y="157.1">MountingHole</text>
<text x="243.8" y="160.9">H4</text>
<text x="25.4" y="162.2">47k</text>
<text x="39.4" y="162.2">100n</text>
<text x="56.4" y="163.4">TR</text>
<text x="65.6" y="164.4" transform="rotate(-90 65.6 164.4)">VCC</text>
<text x="71.6" y="163.4">Q</text>
<text x="151" y="165.9">U6</text>
<text x="243.8" y="163.4">MountingHole</text>
<text x="25.4" y="172.3">R20</text>
<text x="33.5" y="172.3">GND</text>
<text x="56.4" y="168.5">CV</text>
<text x="56.4" y="173.6">R</text>
<text x="69.4" y="173.6">THR</text>
<text x="69.9" y="168.5">DIS</text>
<text x="136.4" y="169.8">A</text>
<text x="136.4" y="172.3">B</text>
<text x="141.8" y="170.7" transform="rotate(-90 141.8 170.7)">VCC</text>
<text x="144.3" y="172.3">Y</text>
<text x="146.9" y="168.4">74LVC1G11</text>
<text x="25.4" y="174.9">47k</text>
<text x="65.6" y="174.8" transform="rotate(-90 65.6 174.8)">GND</text>
<text x="136.4" y="174.9">C</text>
<text x="141.8" y="176" transform="rotate(-90 141.8 176)">GND</text>
<text x="25.9" y="183.7">C5</text>
<text x="25.9" y="186.3">10u</text>
<text x="62.7" y="186.3">GND</text>
<text x="138.9" y="188.8">GND</text>
<text x="20.8" y="196.4">GND</text>
</g>
<g font-size="1.8" fill="#a90000">
<text x="53.9" y="40.4">5</text>
<text x="76.8" y="40.4">1</text>
<text x="22.8" y="45.5">2</text>
<text x="53.9" y="45.5">3</text>
<text x="76.8" y="45.5">7</text>
<text x="154.7" y="44.5" transform="rotate(-90 154.7 44.5)">16</text>
<text x="178.8" y="44.5" transform="rotate(-90 178.8 44.5)">16</text>
<text x="22.8" y="48">1</text>
<text x="65.8" y="50.2" transform="rotate(-90 65.8 50.2)">2</text>
<text x="68.3" y="50.2" transform="rotate(-90 68.3 50.2)">4</text>
<text x="154.7" y="61.7" transform="rotate(-90 154.7 61.7)">8</text>
<text x="178.8" y="61.7" transform="rotate(-90 178.8 61.7)">8</text>
<text x="230.9" y="95.3" transform="rotate(-90 230.9 95.3)">16</text>
<text x="220.3" y="98.8">7</text>
<text x="220.3" y="101.3">1</text>
<text x="240" y="98.8">13</text>
<text x="240" y="101.3">12</text>
<text x="264.1" y="98.8">10</text>
<text x="264.7" y="101.3">9</text>
<text x="220.3" y="103.9">2</text>
<text x="220.3" y="106.4">6</text>
<text x="240" y="103.9">11</text>
<text x="240" y="106.4">10</text>
<text x="264.7" y="103.9">8</text>
<text x="264.7" y="106.4">5</text>
<text x="103.9" y="111.2" transform="rotate(-90 103.9 111.2)">4</text>
<text x="130.6" y="111.8" transform="rotate(-90 130.6 111.8)">12</text>
<text x="157.2" y="111.2" transform="rotate(-90 157.2 111.2)">4</text>
<text x="183.9" y="111.8" transform="rotate(-90 183.9 111.8)">12</text>
<text x="220.3" y="111.5">3</text>
<text x="240" y="111.5">15</text>
<text x="240.6" y="109">9</text>
<text x="264.7" y="109">4</text>
<text x="264.7" y="111.5">2</text>
<text x="50.1" y="114">3</text>
<text x="50.1" y="119.1">2</text>
<text x="57.7" y="116.6">1</text>
<text x="97.1" y="119.1">6</text>
<text x="97.1" y="116.6">3</text>
<text x="97.1" y="114">5</text>
<text x="109.8" y="119.1">1</text>
<text x="109.8" y="114">2</text>
<text x="123.1" y="119.1">10</text>
<text x="123.1" y="116.6">13</text>
<text x="123.1" y="114">11</text>
<text x="135.8" y="119.1">15</text>
<text x="135.8" y="114">14</text>
<text x="150.4" y="119.1">6</text>
<text x="150.4" y="116.6">3</text>
<text x="150.4" y="114">5</text>
<text x="163.1" y="119.1">1</text>
<text x="163.1" y="114">2</text>
<text x="176.5" y="119.1">10</text>
<text x="176.5" y="116.6">13</text>
<text x="176.5" y="114">11</text>
<text x="189.2" y="119.1">15</text>
<text x="189.2" y="114">14</text>
<text x="220.3" y="114">4</text>
<text x="220.3" y="116.6">5</text>
<text x="240" y="114">14</text>
<text x="264.7" y="114">3</text>
<text x="264.7" y="116.6">7</text>
<text x="277.4" y="114">1</text>
<text x="277.4" y="116.6">6</text>
<text x="103.9" y="123.9" transform="rotate(-90 103.9 123.9)">7</text>
<text x="130.6" y="123.9" transform="rotate(-90 130.6 123.9)">9</text>
<text x="157.2" y="123.9" transform="rotate(-90 157.2 123.9)">7</text>
<text x="183.9" y="123.9" transform="rotate(-90 183.9 123.9)">9</text>
<text x="230.9" y="122.6" transform="rotate(-90 230.9 122.6)">8</text>
<text x="64.5" y="159.5" transform="rotate(-90 64.5 159.5)">8</text>
<text x="53.3" y="162.3">2</text>
<text x="53.3" y="167.4">5</text>
<text x="74.9" y="162.3">3</text>
<text x="74.9" y="167.4">7</text>
<text x="140.7" y="165.8" transform="rotate(-90 140.7 165.8)">5</text>
<text x="53.3" y="172.5">4</text>
<text x="74.9" y="172.5">6</text>
<text x="133.9" y="168.7">1</text>
<text x="133.9" y="171.2">3</text>
<text x="133.9" y="173.7">6</text>
<text x="146.6" y="171.2">4</text>
<text x="64.5" y="177.2" transform="rotate(-90 64.5 177.2)">1</text>
<text x="140.7" y="178.5" transform="rotate(-90 140.7 178.5)">2</text>
</g>
<g font-size=".7" fill="#840000">
<text x="269.1" y="105.5">F</text>
<text x="271.3" y="106.3">G</text>
<text x="271.6" y="104.7">A</text>
<text x="273.9" y="105.5">B</text>
<text x="268.8" y="108.6">E</text>
<text x="271.1" y="109.3">D</text>
<text x="273.6" y="108.6">C</text>
<text x="274.7" y="110.1">DP</text>
</g>
</svg>
